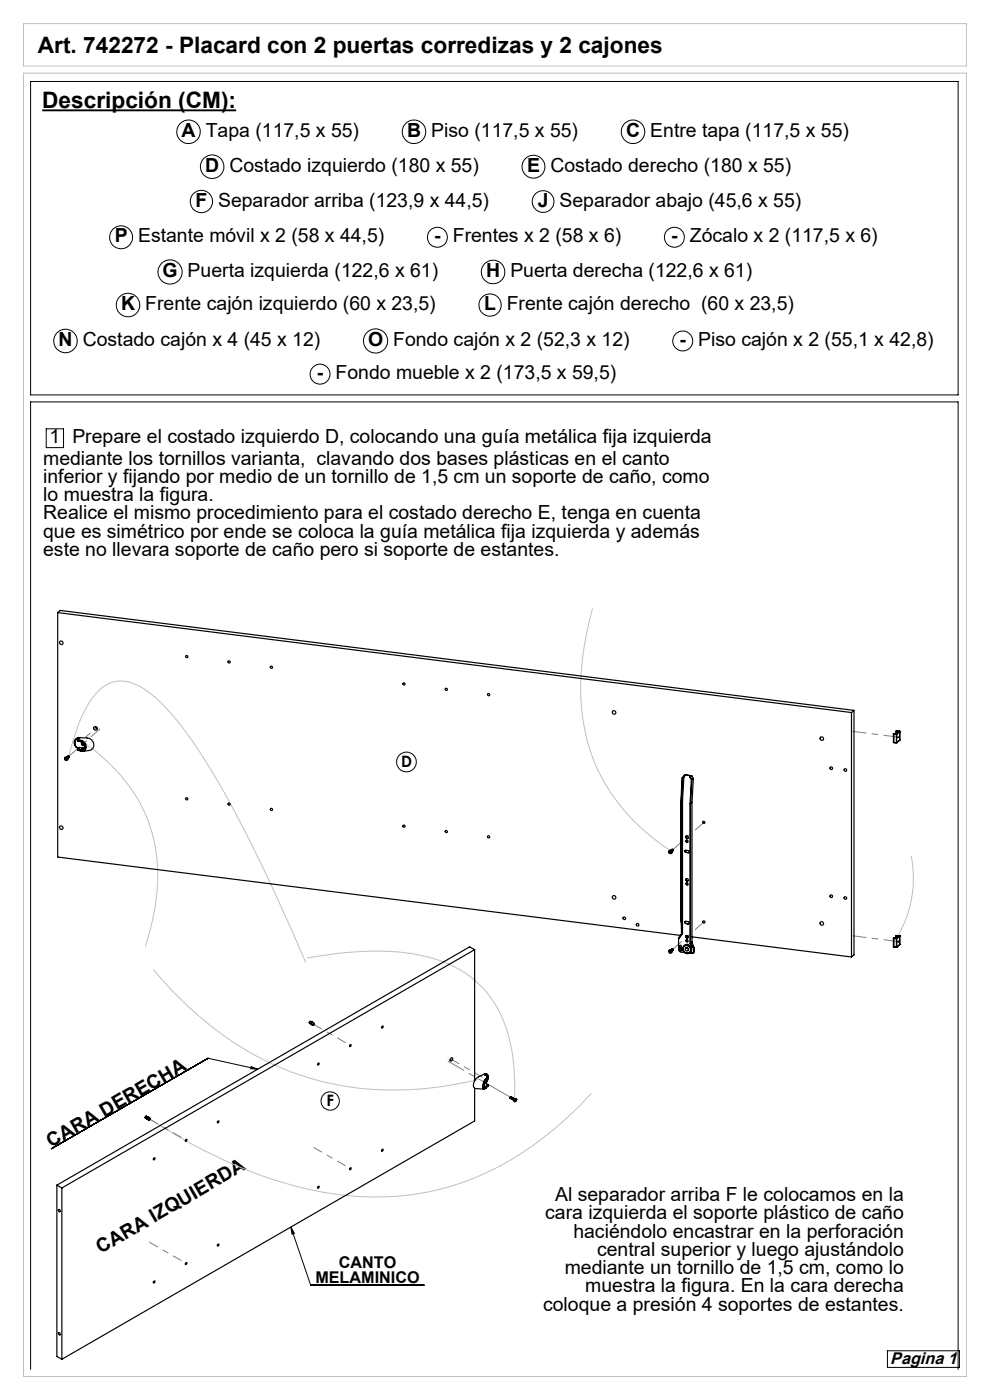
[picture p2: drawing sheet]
<svg xmlns="http://www.w3.org/2000/svg" width="210mm" height="297mm" viewBox="0 0 210 297" stroke-linecap="round" stroke-linejoin="round" font-family="sans-serif">
<path d="M9 23.4h41.1" fill="none" stroke="#000" stroke-width=".39"/>
<path d="M5 15.5h200v276.5h-200zM5 5h200v9h-200zM125.7 129a56.2 56.2 0 0 0-1.8 24.9 38.6 38.6 0 0 0 14.8 24.1l3.5 2.5M17.9 157.6a35.3 35.3 0 0 1 14.5 19.7 39.8 39.8 0 0 1-.9 21.4l-.7 2.1M14.6 160.5a33.7 33.7 0 0 1 5.5-13.1 6.8 6.8 0 0 1 8.9-2.1 26.6 26.6 0 0 1 8.9 8 147.4 147.4 0 0 1 15.2 25.2 448.7 448.7 0 0 1 11.7 25.6M193.3 181.6a24.9 24.9 0 0 1-3.2 17.5M32.5 205.7a70 70 0 0 0 31.4 22.4 67.6 67.6 0 0 0 37.7 .9M65.1 203.2a68.3 68.3 0 0 1 22.8-.8 24.1 24.1 0 0 1 16.2 9.3 29.2 29.2 0 0 1 5 15.6v6.2M125.4 231.9a66.3 66.3 0 0 1-30.5 20 61.2 61.2 0 0 1-34.5-.9 110.5 110.5 0 0 1-28.7-13.6" fill="none" stroke="#c0c0c0" stroke-width=".21"/>
<g fill="none" stroke="#000" stroke-width=".21">
<path d="M6.5 17.3h196.7v66.5h-196.7zM9.8 91h3.7v4h-3.7zM53.3 226.3l1.4 .5-1.5-.1zM54.7 226.8l-10.6-2.3-33.2 19.2M61.7 260.3l4.2 12.3h24M61.7 260.3l.7 1.4-.5 .1zM6.5 290.5v-205.2h196.7v205.2M188.2 286.6h15.3v3.5h-15.3z"/>
<circle cx="40" cy="27.9" r="2.49"/>
<circle cx="45" cy="35.4" r="2.49"/>
<circle cx="87.8" cy="27.9" r="2.49"/>
<circle cx="113.2" cy="35.4" r="2.41"/>
<circle cx="134.3" cy="27.9" r="2.49"/>
<circle cx="25.7" cy="50.3" r="2.44"/>
<circle cx="36.1" cy="57.7" r="2.57"/>
<circle cx="42.7" cy="42.8" r="2.36"/>
<circle cx="92.8" cy="50.3" r="2.12"/>
<circle cx="104.6" cy="57.7" r="2.49"/>
<circle cx="115.2" cy="42.8" r="2.31"/>
<circle cx="143" cy="50.3" r="2.12"/>
<circle cx="13.9" cy="72.3" r="2.49"/>
<circle cx="27.2" cy="64.7" r="2.49"/>
<circle cx="67.9" cy="79.4" r="2.12"/>
<circle cx="79.7" cy="72.3" r="2.56"/>
<circle cx="103.9" cy="64.7" r="2.36"/>
<circle cx="144.8" cy="72.3" r="2.1"/>
<circle cx="86.2" cy="161.7" r="2.09"/>
<circle cx="70" cy="233.6" r="1.94"/>
</g>
<path d="M14.6 160.5l6.6-5.9" fill="none" stroke="#808080" stroke-width=".21" stroke-dasharray="15.2 1.3 1.3 1.3" stroke-dashoffset="12.7"/>
<path d="M17 157.4l3.3-2.9" fill="none" stroke="#808080" stroke-width=".21" stroke-dasharray="15.2 1.3 1.3 1.3" stroke-dashoffset="15"/>
<path d="M142.7 180.2l6.6-5.8M142.7 201.4l6.6-5.8" fill="none" stroke="#808080" stroke-width=".21" stroke-dasharray="15.2 1.3 1.3 1.3" stroke-dashoffset="12.8"/>
<path d="M190.3 156.3l-9.4-1.1M190.3 199.7l-9.4-1.2" fill="none" stroke="#808080" stroke-width=".21" stroke-dasharray="15.2 1.3 1.3 1.3" stroke-dashoffset="12.4"/>
<path d="M108.3 232.8l-13.2-7.7" fill="none" stroke="#808080" stroke-width=".21" stroke-dasharray="15.2 1.3 1.3 1.3" stroke-dashoffset="7.6"/>
<path d="M66.6 217.3l6.7 3.9M95.8 224.7l6.5 3.8M38.4 241.3l-6.7-3.9M73.3 247.3l-6.7-3.9M31.7 263.5l6.7 3.9" fill="none" stroke="#808080" stroke-width=".21" stroke-dasharray="15.2 1.3 1.3 1.3" stroke-dashoffset="13.3"/>
<path d="M53.3 226.3l1.4 .5-1.5-.1zM61.7 260.3l.7 1.4-.5 .1z" fill="#000"/>
<g fill="none" stroke="#000" stroke-width=".25">
<path d="M12.2 130v51.8l132.1 16.6M12.2 130l168.4 21.2M12.2 130l.6-.5 168.4 21.2M16.2 156.8l.6-.2a1.18 1.18 0 0 0-.9 1 1.18 1.18 0 0 0 .7 1.2 1.24 1.24 0 0 1-.4-2zM16.4 157.1l.2 .1M16.4 159.1l.2 .1M16.4 157h.1M16.4 157.1h.1M16.4 159h.1M16.4 159.1h.1M16.4 157v.1M16.4 159v.1"/>
<path d="M16.5 156.9l-.1 .1M16.5 158.9l-.1 .1M16.5 158.9h.1M16.5 156.9h.1M16.5 159.1l.8 .2M16.5 157l.8 .2M16.5 157.1l.1 .1M16.5 159.1l.1 .1M16.5 157v.1M16.5 159v.1M16.5 159l.6 .2M16.5 157.1l.6 .2"/>
<path d="M16.6 159.2l.7 .2M16.6 156.9l.7 .2M16.6 156.9l-.1 .1M16.6 158.9l-.1 .1M16.6 157.2l.5 .1M16.6 158.9l.6 .1M16.8 156.5h.1M16.8 156.5a1.1 1.1 0 0 0-1 .8 1.1 1.1 0 0 0 .4 1.2M16.8 156.5l1.7 .1a1.35 1.35 0 0 1 1.4 1.1 1.35 1.35 0 0 1-1 1.5l-1.3 .2M16.9 158.6h-.1M16.9 158.6l-.4 .3M16.9 158.6l.7 .1"/>
<path d="M16.9 156.5l-.4 .4M17.1 157.3a1.01 1.01 0 0 1 .8 .8 1.01 1.01 0 0 1-.5 1.1h-.3M17.1 157.3h.1M17.1 157.3a.89 .89 0 0 1 .8 .8 .89 .89 0 0 1-.6 1l-.1-.1M17.2 159l-.1 .2M17.3 157.2a1.09 1.09 0 0 1 .9 1 1.09 1.09 0 0 1-.8 1.1h-.1M17.3 159.3v.1M17.3 159.3l.3 .1M17.3 159.4h.1M17.3 157.1h.1M17.3 157.1v.1M17.3 157.1a1.25 1.25 0 0 1 .9 1 1.25 1.25 0 0 1-.6 1.3"/>
<path d="M17.5 157.5a.33 .33 0 0 0-.2 .5 .33 .33 0 0 0 .6 0M17.5 157.6a.28 .28 0 0 0 0 .3 .28 .28 0 0 0 .3 .1M17.5 157.6a.23 .23 0 0 0 0 .3 .23 .23 0 0 0 .3 0M17.6 158.7h.3M17.6 158.7l-.4 .3M20.3 154.2l.3 .3M180.6 151.2v51.8M181.2 150.7v51.9l-.6 .4M181.2 150.7l-.6 .5M189.5 157.4l.2 .1M189.5 155.6h.1M189.5 155.6l.1 .1"/>
<path d="M189.5 157.4l.1 .1M189.5 155.6v1.8M189.5 155.6h.2M189.6 157.5h.1M189.6 155.7v1.8M189.6 155.7l.5 .1M189.6 157.5l.5 .1M189.7 155.6l-.1 .1M189.7 157.5l.4 .1M189.7 155.6l.4 .1M190 155.2v.4M190.1 155.1h.2"/>
<path d="M190.1 155.1l-.1 .1M190.1 155.1l.4 .1-.5 .4h-.5M190.1 157.6h.1M190.1 155.8h.1M190.1 155.7v.1M190.1 155.7l.1 .1M190.1 155.8v1.8M190.2 157.6h.1M190.2 155.8v1.8M190.3 155.1h-.2M190.3 155.1h.1M190.3 155.1h.5"/>
<path d="M190.5 156.3v.2zM190.8 155.1l.1 .1M190.8 155.1h.1M190.8 157.1l-.6 .5M190.8 155.1l-.7 .6M190.9 157l-.1 .1M190.9 155.2h.1M190.9 155.2v1.8M190.9 155.2l-.7 .6M190.9 157l-.7 .6M13.8 161h.2M13.9 160.9l.1 .1"/>
<path d="M13.9 160.9l-.1 .1M14 160.9l-.2 .1M14 160.9l.1-.2 .2 .3h-.2h.2M14 161l.1 .2-.1-.2M14 160.9h.1M14 161h.1M14.1 160.6a.19 .19 0 0 1 .3 0 .19 .19 0 0 1 0 .3M14.2 160.6a.19 .19 0 0 1 .3-.1 .19 .19 0 0 1 0 .3M14.2 160.6l.2 .1v.2M14.3 160.5a.19 .19 0 0 1 .3 0 .19 .19 0 0 1-.1 .3M14.4 160.4a.19 .19 0 0 1 .2 0 .19 .19 0 0 1 0 .3M144.5 170.2v25"/>
<path d="M144.8 165.1l-.3 5.1M144.8 170v28M144.8 170l-.3 .2M145 164.6h.2M145 164.6l.3-.3 1.5 .3M145 164.6l-.3 .4-.3 5.2v25M145.1 164.8l-.3 .3M145.1 164.8l-.3 5.2M145.2 164.6l-.4 .5M145.5 164.4l1.1 .2-.3 .2M145.5 164.4l-.3 .2M145.5 164.4l-.4 .4"/>
<path d="M145.6 177.4a.31 .31 0 0 0 0 .4 .31 .31 0 0 0 .3 0M145.6 178.3a.26 .26 0 0 0 0 .3 .26 .26 0 0 0 .3 0M146.3 164.8l.3 .6-.2 5.1v29.6M146.3 164.8l.1 .1M146.4 164.9l.4 .5M146.5 170.5v29.6M146.8 165.4l-.3 5.1M146.8 164.6l-.4 .3M146.8 164.6l.3 .5M146.8 170.2l-.3 .3M146.8 170.2v29.6M147.1 165.1l-.3 .3"/>
<path d="M147.1 165.1l-.3 5.1M142 180.8h.2M142 180.7l.2 .1M142 180.7h.1M142 180.7v.1M142.1 180.7l-.1 .1M142.1 180.7v-.2l.3 .2-.2 .1M142.1 180.8v.2M142.2 180.5l-.1 .2M142.2 180.8v.1M142.2 180.9h.1M142.2 180.9l-.1 .1"/>
<path d="M142.2 180.8l-.1 .2M142.3 180.4a.19 .19 0 0 1 .3 0 .19 .19 0 0 1 0 .3l-.1-.3h-.2M142.3 180.8h-.1M142.3 180.3h.1a.2 .2 0 0 1 .3 0 .2 .2 0 0 1-.1 .3M142.5 180.2a.2 .2 0 0 1 .2 .1 .2 .2 0 0 1 0 .2M142.5 180.2a.19 .19 0 0 1 .3 0 .19 .19 0 0 1 0 .3M143.9 199l.1 2.6 .3 .3 .9 .2M143.9 199h.1M143.9 199l.1 .1M144 198.9h.1M144 198.9l-.1 .1M144.1 198.9l-.1 .2"/>
<path d="M144.4 195.2h.1M144.4 195.2l.1 .4M144.5 195.2l.1 .4M144.5 195.6h.1M144.5 195.6l.1 2.5-.6 .8M144.6 195.6v2.5M144.6 198.1l-.5 .8M144.8 198l-.8 1.1M144.8 198l-.2 .1M145.3 180.4v.3l.2 .1M145.3 195.5v.2l.2 .2M145.5 180.8a.23 .23 0 0 1-.3-.2 .23 .23 0 0 1 .3-.2h.4a.23 .23 0 0 1 .3 .3 .23 .23 0 0 1-.3 .2"/>
<path d="M145.5 195.9a.25 .25 0 0 1-.3-.2 .25 .25 0 0 1 .3-.3l.4 .1a.25 .25 0 0 1 .3 .3 .25 .25 0 0 1-.3 .2M145.5 180.8l.4 .1M145.5 195.9l.4 .1M145.5 198.6h.5M145.5 180.8h.1M145.5 180.8l.5 .1M145.5 195.9h.1M145.5 195.9l.5 .1M145.6 186.4a.29 .29 0 0 0 0 .4 .29 .29 0 0 0 .3 .1M145.6 198.5a.29 .29 0 0 0 0 .4 .29 .29 0 0 0 .3 0M145.6 187.3a.24 .24 0 0 0 0 .3 .24 .24 0 0 0 .3 .1M145.6 199.4a.24 .24 0 0 0 0 .3 .24 .24 0 0 0 .3 0"/>
<path d="M146 180.9h-.1M146 196h-.1M146.2 180.8l-.2 .1M146.2 195.9l-.2 .1M146.8 199.8v.1M146.8 199.8l-.3 .3M146.8 199.9l.4 1.2M146.8 198.8l33.8 4.2M189.5 199h.1M189.5 199l.1 .1M189.5 199v1.8M189.5 199h.2"/>
<path d="M189.6 199.1h.5M189.6 199.1v1.8M189.7 199l-.1 .1M189.7 199l.4 .1M190.1 198.5l-.1 .5M190.1 198.5h.4l-.5 .5h-.5M190.1 199.1h.1M190.1 199.1v1.8M190.2 199.1v1.8M190.3 198.5h-.2M190.3 198.5h.1M190.3 198.5h.5"/>
<path d="M190.5 199.7v.1zM190.8 198.5l.1 .1M190.8 198.5h.1M190.8 198.5l-.7 .6M190.9 198.6h.1M190.9 198.6v1.8M190.9 198.6l-.7 .5M65.6 217l.3 .2M65.8 216.7l-.2 .3M65.9 217.2l.1 .2M66.1 216.8l-.3-.1-.2 .3M66.3 216.8a.31 .31 0 0 0-.3 .1 .31 .31 0 0 0-.1 .3"/>
<path d="M66.4 217v-.1a.26 .26 0 0 0-.4 .1 .26 .26 0 0 0 .1 .4M66.5 217.2h.2l-.2 .3zM66.6 217.1l-.3-.2-.3 .2 .4 .4M66.7 217.2a.19 .19 0 0 0-.3 0 .19 .19 0 0 0 .1 .3M66.7 217.2h.1M100.7 201.5l-87.6 50.5M100.7 201.5v27.8M100.7 201.5l-1.1-.6-87.5 50.5M142 201.9h.1M142 201.9h.2M142 201.8v.1M142.1 201.8l.1-.2 .2 .3h-.2"/>
<path d="M142.1 201.9v.2M142.1 202.1h.1M142.2 201.6v.2l-.2 .1M142.2 201.9v.2M142.2 201.9h-.1M142.2 201.9v.2h-.1M142.2 201.9h.2M142.3 201.5l.2 .1 .1 .2a.19 .19 0 0 0 0-.3 .19 .19 0 0 0-.3 0M142.3 201.5a.19 .19 0 0 1 .3-.1 .19 .19 0 0 1 0 .3M142.5 201.4a.19 .19 0 0 1 .2 0 .19 .19 0 0 1 0 .2M142.5 201.3a.2 .2 0 0 1 .3 0 .2 .2 0 0 1 0 .3M144.2 200.6a.24 .24 0 0 0 0 .3 .24 .24 0 0 0 .3 0"/>
<path d="M144.3 201.3l.1 .3M144.6 201.6l.1-.1-.1-.2h-.2a.19 .19 0 0 0-.2 .2 .19 .19 0 0 0 .2 .1M144.6 201.6h.1M144.6 201.6h-.2M145.1 200.7a.91 .91 0 0 1 1.4 .4 .91 .91 0 0 1-.8 1.2 .97 .97 0 0 1-.8-.6 .97 .97 0 0 1 .2-1zM145.1 200.7a.96 .96 0 0 1 1.4 0 .96 .96 0 0 1-.2 1.4M145.1 200.8a.86 .86 0 0 0 .1 1.1 .86 .86 0 0 0 1.1 .1M145.5 201.2a.35 .35 0 0 1 .4 0 .35 .35 0 0 1 0 .5M146.2 202.2h.4M146.4 200.1l.8 1.1M146.4 200.1h.1M146.5 200.1v.1"/>
<path d="M146.5 200.2l.7 .9M146.6 202.1v.1M146.7 202l-.1 .1M146.7 202l-.1 .2M146.7 202h.1M147.2 201.9l-.3 .3-.1-.2-.2 .1M147.2 201.1v.1M147.2 201.2v.7M147.2 201.1h.1M147.2 201.8l-.1 .4M147.2 201.8v.1M147.2 201.1v.7"/>
<path d="M189.5 200.8l.2 .1M189.5 200.8l.1 .1M189.6 200.9h.1M189.6 200.9h.5M189.7 200.9l.4 .1M190.1 201h.1M190.1 200.9h.1M190.1 200.9v.1M190.2 200.9v.1M190.9 200.4h-.1M190.9 200.4h.1M190.9 200.4l-.7 .6"/>
<path d="M30.8 237.1l.3 .2M31 236.8l-.2 .3M31.2 237.5l.3 .1M31.3 236.9l-.3-.1-.2 .3M31.5 237a.3 .3 0 0 0-.4 .1 .3 .3 0 0 0 .1 .4M31.6 237.1v-.1a.26 .26 0 0 0-.4 .1 .26 .26 0 0 0 .1 .4M31.8 237.2l-.4-.2-.2 .1v.4M31.9 237.3v-.1a.23 .23 0 0 0-.3 .1 .23 .23 0 0 0 0 .3h.1M46.1 237.9l.3-.1a.23 .23 0 0 1 0 .3 .23 .23 0 0 1-.3 .1zM67.5 225.5h.1a.22 .22 0 0 1 .1 .3 .22 .22 0 0 1-.4 0zM74.3 221.6h.2a.25 .25 0 0 1-.1 .3 .25 .25 0 0 1-.2 .1zM95.7 224.4a.31 .31 0 0 1 .4 .3 .31 .31 0 0 1-.3 .3 .23 .23 0 0 1-.3 .1 .23 .23 0 0 1 0-.4z"/>
<path d="M100.7 230.9v6.9l-87.6 50.6M102.7 230.3l.3 .2M102.7 229.8v.6a.21 .21 0 0 0 .1 .3 .21 .21 0 0 0 .2-.2M102.7 228l.7 .4M102.7 227.9l-1.2 .6a1.74 1.74 0 0 0-.8 2.4l2 .2M102.7 227.9a.58 .58 0 0 1 .7 0 .58 .58 0 0 1 .2 .6M102.7 227.9h.1M102.8 227.9h.2a1.11 1.11 0 0 1 0 1.9M102.8 229.7h.1M102.8 227.9l.1 .1M102.8 229.7l.6 .4M102.8 227.9l-.1 .1"/>
<path d="M102.8 229.7l-.1 .1M102.9 228h.4l.2 .4M103 228.9a2.03 2.03 0 0 0-.4 2.1l.1 .1M103 228.9v.1M103 230.9l-.3 .2M103 229a1.99 1.99 0 0 0-.3 2l.3-.2M103 230.5l.2 .1M103 230.8v.1M103.1 229.1l-.4 .7M103.1 229.1l-.4 .9a.44 .44 0 0 0 .3 .7l.2-.1M103.4 228.4v.1M103.4 230.1l.1 .2"/>
<path d="M103.4 230.1h.1M103.4 228.4h.1M103.4 230.1l-.4 .4M103.4 228.4l.1 .1M103.4 230.1l.1 .1M103.4 228.5l-.4 .4M103.4 228.5l.1 .1M103.5 228.6h.1M103.5 230.4l-.5 .5M103.5 230.4h.1M103.5 228.6l-.5 .4M103.5 230.4l-.5 .4"/>
<path d="M103.5 228.6l-.4 .5M103.5 230.3l-.3 .3M103.5 228.6l-.2 .8-.3 .4M103.5 228.5v.1M103.5 230.2v.1M103.5 230.2v.2M108.2 232.9l.1 .1M108.2 232.8l.1 .1M108.2 232.8v.1M108.3 232.9h.1M108.3 232.9h-.1M108.4 233l.1-.3-.2 .1 .1 .3"/>
<path d="M108.4 232.8h-.2M108.5 232.8l-.1 .2M108.5 233.1l.1-.3-.2 .1 .2 .3M108.7 232.9l-.1 .2M108.7 233.1l.1-.2-.2 .1 .1 .3M108.8 233l-.1 .2M108.8 233.2l.1-.3-.2 .2 .2 .2M108.9 233.1v.2M108.9 233.3l.1-.3-.1 .1v.3h.1M109 233.4h.1M109 233.4v.2M109.1 233.1l-.1 .2"/>
<path d="M109.2 233.1l-.2 .1v.2M109.3 233.1a.34 .34 0 0 1 .3 .3 .34 .34 0 0 1-.3 .3l-.1 .1a.41 .41 0 0 1 .1-.7zM109.3 233.5l.1 .1M109.3 233.4l-.2 .1 .1-.1M109.3 233.3l.1 .1M109.3 233.4h.1M109.3 233.1l-.3 .3M109.4 233.4v-.2v.4M109.4 233.4v.2M109.4 233.4h.1M109.4 233.3h.1M109.4 233.3l-.1 .1"/>
<path d="M109.4 233.3l.1 .1M109.5 233.4h-.1M12.1 251.4l1 .6M12.1 251.4v36.4l1 .6M12.4 256.6a.26 .26 0 0 1 .4 .1 .26 .26 0 0 1-.2 .4zM13.1 252v36.4M32.6 245.7l.2-.1a.22 .22 0 0 1 0 .3 .22 .22 0 0 1-.3 .1zM39.4 241.8h.3a.22 .22 0 0 1-.1 .2 .22 .22 0 0 1-.3 0zM67.5 251.7l.1-.1a.2 .2 0 0 1 .1 .3 .21 .21 0 0 1-.4 .1zM74.3 247.8h.2a.21 .21 0 0 1 0 .3 .21 .21 0 0 1-.3-.1zM39.5 267.8l.2 .1v.1l-.3 .3-.1-.2zM46.3 263.9a.19 .19 0 0 1 .1 .3 .19 .19 0 0 1-.3 0z"/>
<path d="M12.4 282.7a.29 .29 0 0 1 .3 .2 .29 .29 0 0 1-.1 .3l-.2-.2z"/>
<circle cx="13" cy="136.4" r=".39"/>
<circle cx="39.6" cy="139.3" r=".25"/>
<circle cx="20.2" cy="154.5" r=".37"/>
<circle cx="48.6" cy="140.4" r=".22"/>
<circle cx="57.6" cy="141.6" r=".24"/>
<circle cx="85.7" cy="145.1" r=".24"/>
<circle cx="94.7" cy="146.3" r=".24"/>
<circle cx="103.6" cy="147.4" r=".25"/>
<circle cx="130.3" cy="151.2" r=".37"/>
<circle cx="174.3" cy="156.7" r=".39"/>
<circle cx="13" cy="175.6" r=".37"/>
<circle cx="14.1" cy="160.9" r=".37"/>
<circle cx="39.6" cy="169.5" r=".24"/>
<circle cx="48.6" cy="170.6" r=".22"/>
<circle cx="57.6" cy="171.7" r=".24"/>
<circle cx="85.7" cy="175.3" r=".24"/>
<circle cx="94.7" cy="176.4" r=".23"/>
<circle cx="103.6" cy="177.5" r=".25"/>
<circle cx="145.7" cy="178.5" r=".23"/>
<circle cx="145.8" cy="177.6" r=".29"/>
<circle cx="149.3" cy="174.5" r=".24"/>
<circle cx="176.3" cy="163" r=".28"/>
<circle cx="179.3" cy="163.4" r=".28"/>
<circle cx="130.3" cy="190.4" r=".37"/>
<circle cx="132.4" cy="194.8" r=".28"/>
<circle cx="135.3" cy="196.2" r=".29"/>
<circle cx="142.2" cy="180.7" r=".39"/>
<circle cx="145.7" cy="198.7" r=".28"/>
<circle cx="145.7" cy="186.7" r=".29"/>
<circle cx="145.7" cy="199.6" r=".23"/>
<circle cx="145.7" cy="187.5" r=".23"/>
<circle cx="149.3" cy="195.6" r=".24"/>
<circle cx="174.3" cy="195.9" r=".37"/>
<circle cx="176.3" cy="190.1" r=".28"/>
<circle cx="179.3" cy="190.5" r=".29"/>
<circle cx="81.1" cy="217.8" r=".21"/>
<circle cx="142.2" cy="201.8" r=".38"/>
<circle cx="144.3" cy="200.8" r=".24"/>
<circle cx="145.7" cy="201.4" r=".34"/>
<circle cx="145.7" cy="201.4" r=".8"/>
<circle cx="31.7" cy="237.4" r=".17"/>
<circle cx="81.1" cy="244" r=".2"/>
<circle cx="32.7" cy="271.9" r=".2"/>
</g>
<g font-size="4.8">
<text x="8" y="11.2">Art. 742272 - Placard con 2 puertas corredizas y 2 cajones</text>
<text x="9" y="22.9">Descripción (CM):</text>
</g>
<g font-size="4.1">
<text x="38.5" y="29">A Tapa (117,5 x 55)</text>
<text x="86.3" y="29">B Piso (117,5 x 55)</text>
<text x="132.8" y="29">C Entre tapa (117,5 x 55)</text>
<text x="43.5" y="36.4">D Costado izquierdo (180 x 55)</text>
<text x="111.8" y="36.4">E Costado derecho (180 x 55)</text>
<text x="41.5" y="43.8">F Separador arriba (123,9 x 44,5)</text>
<text x="114.1" y="43.8">J Separador abajo (45,6 x 55)</text>
<text x="24.3" y="51.4">P Estante móvil x 2 (58 x 44,5)</text>
<text x="92.1" y="51.4">- Frentes x 2 (58 x 6)</text>
<text x="142.4" y="51.4">- Zócalo x 2 (117,5 x 6)</text>
<text x="34.5" y="58.8">G Puerta izquierda (122,6 x 61)</text>
<text x="103.1" y="58.8">H Puerta derecha (122,6 x 61)</text>
<text x="25.7" y="65.8">K Frente cajón izquierdo (60 x 23,5)</text>
<text x="102.7" y="65.8">L Frente cajón derecho (60 x 23,5)</text>
<text x="12.4" y="73.4">N Costado cajón x 4 (45 x 12)</text>
<text x="78.1" y="73.4">O Fondo cajón x 2 (52,3 x 12)</text>
<text x="144.2" y="73.4">- Piso cajón x 2 (55,1 x 42,8)</text>
<text x="67.2" y="80.4">- Fondo mueble x 2 (173,5 x 59,5)</text>
<text x="10.5" y="94">1</text>
<text x="15.3" y="94">Prepare el costado izquierdo D, colocando una guía metálica fija izquierda</text>
<text x="9.2" y="98.6">mediante los tornillos varianta, clavando dos bases plásticas en el canto</text>
<text x="9.2" y="102.5">inferior y fijando por medio de un tornillo de 1,5 cm un soporte de caño, como</text>
<text x="9.2" y="106.3">lo muestra la figura.</text>
<text x="9.2" y="110.2">Realice el mismo procedimiento para el costado derecho E, tenga en cuenta</text>
<text x="9.2" y="114.1">que es simétrico por ende se coloca la guía metálica fija izquierda y además</text>
<text x="9.2" y="117.9">este no llevara soporte de caño pero si soporte de estantes.</text>
<text x="10.9" y="243.6" transform="rotate(-30 10.9 243.6)">CARA DERECHA</text>
<text x="117.7" y="254.8">Al separador arriba F le colocamos en la</text>
<text x="115.7" y="258.7">cara izquierda el soporte plástico de caño</text>
<text x="121.6" y="262.6">haciéndolo encastrar en la perforación</text>
<text x="21.4" y="265.9" transform="rotate(-30 21.4 265.9)">CARA IZQUIERDA</text>
<text x="126.7" y="266.4">central superior y luego ajustándolo</text>
<text x="119.8" y="270.3">mediante un tornillo de 1,5 cm, como lo</text>
<text x="124.2" y="274.2">muestra la figura. En la cara derecha</text>
<text x="115.2" y="278.1">coloque a presión 4 soportes de estantes.</text>
</g>
<text font-size="3.6" x="188.8" y="289.3">Pagina 1</text>
<g font-size="3.4">
<text x="71.9" y="269">CANTO</text>
<text x="66.9" y="272.2">MELAMINICO</text>
</g>
<g font-size="3.3">
<text x="85.1" y="162.8">D</text>
<text x="69.3" y="234.7">F</text>
</g>
</svg>
